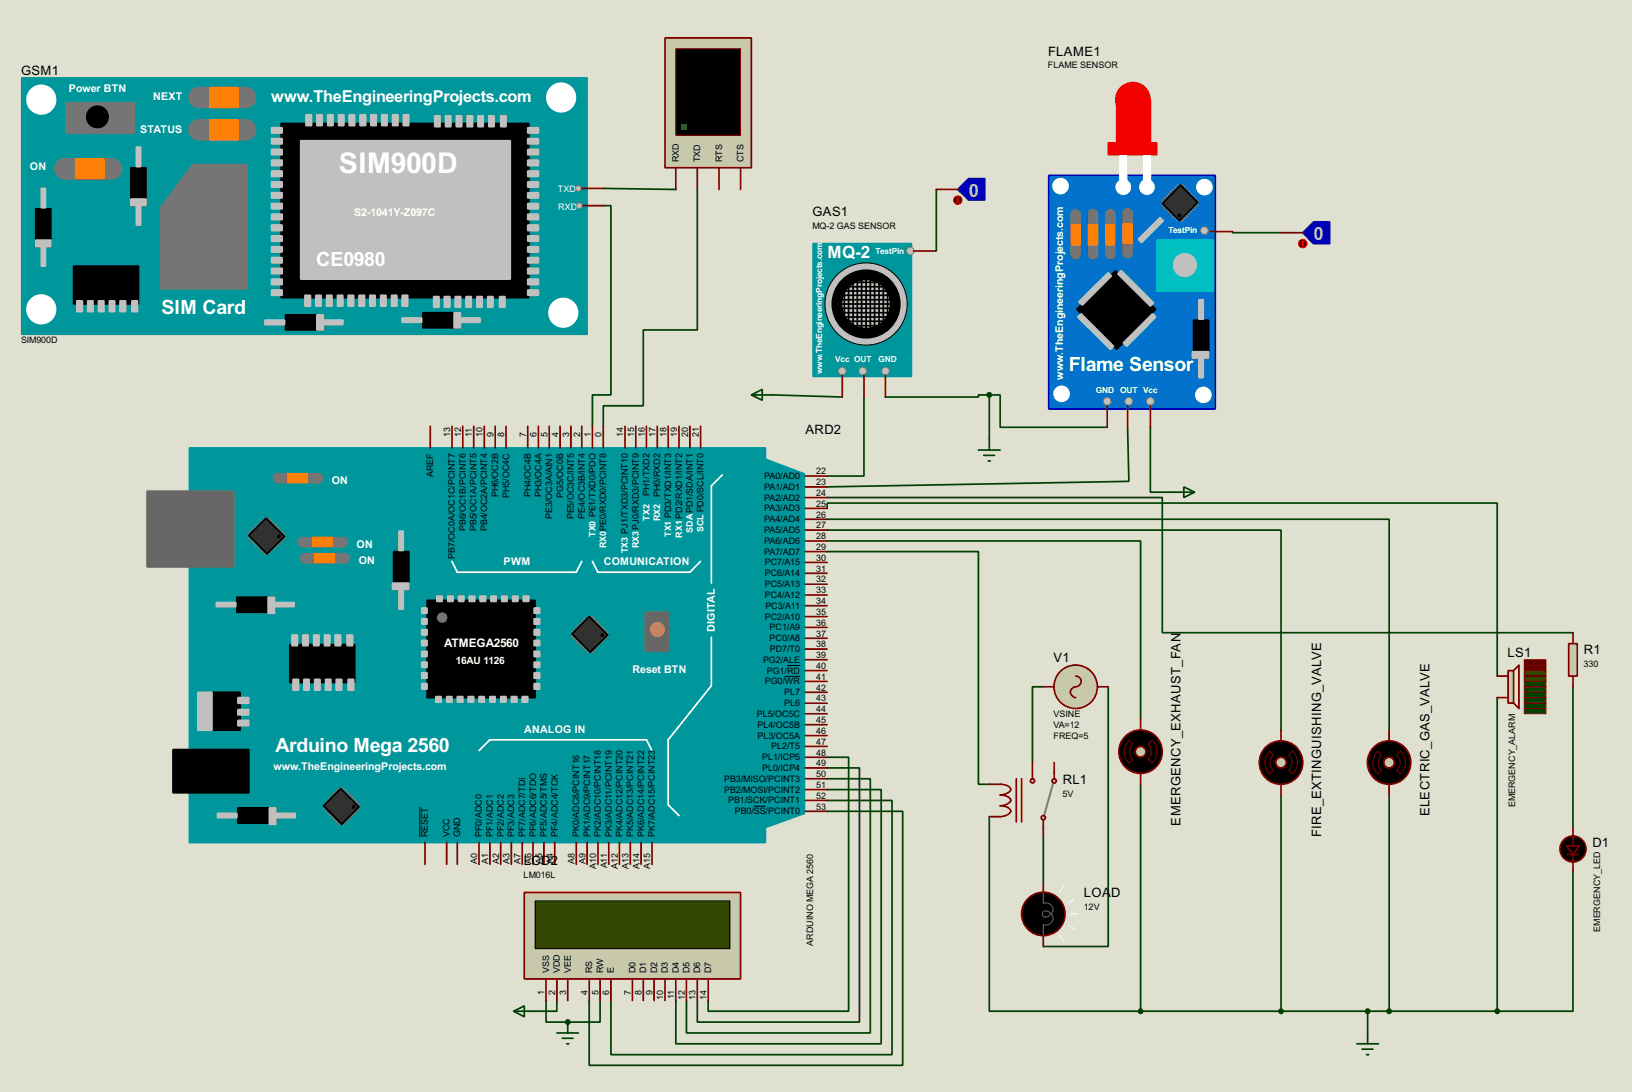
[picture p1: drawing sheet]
<svg xmlns="http://www.w3.org/2000/svg" width="383mm" height="256mm" viewBox="0 0 383 256" stroke-linecap="round" stroke-linejoin="round" font-family="sans-serif">
<path d="M0 0h383.5v256.5h-383.5z" fill="#e0e0d0"/>
<g fill="none" stroke="#004000" stroke-width=".4">
<path d="M141.8 44.3l17 .2M142 48.3h1.6v44.5h-4.4v7.3M163.9 44.5v33h-12.7v17.8h-9.4v4.8M220 44.5v14.5h-.2M289.6 54.4v.3h11.4M181.7 92.8l16.2 .5M203 93.3v18.5h-8.6M232.5 92.8h2.5v7.6h25.2M232.5 92.8h-2.6v.5h-21.8M232.5 92.8v10.4M194.4 116.9h78.7v31.7h96.5M194.4 119.4v-1.2h157.4v40.6"/>
<path d="M265 100.4l.3 12.7-70.9 1.3M270.3 100.4v15.2h5.3M194.4 127.1h73.6v41.9M194.4 124.5h106.6v47M194.4 122h132v49.5M194.4 129.6h35.5v54.6h2.6M194.4 177.9h5v59.6h-33v-2.5M245.2 161.3h-2.6v17.8M260.4 161.3v61h-15.2M351.8 163.9v73.6M369.6 161.3v33.1M194.4 180.4h7.6v59.7h-38.1v-5.1"/>
<path d="M194.4 182.9h10.1v59.7h-43.2v-7.6M194.4 185.5h12.7v59.7h-48.3v-10.2M194.4 188h15.2v59.7h-66v-12.7M194.4 190.6h17.7v59.6h-73.6v-15.2M232.5 191.8v45.7h35.5M245.2 196.9v10.2M268 184.2v53.3M301 186.7v50.8M326.4 186.7v50.8M369.6 204.5v33h-17.8M128.3 235v5.1h12.7v-5.1M130.9 235v2.5h-5.1"/>
<path d="M268 237.5h83.8M321.4 237.5v5.1"/>
</g>
<circle cx="133.4" cy="240.1" r=".2" fill="#004000"/>
<path d="M5.1 18.3h132.9v60.2h-132.9z" fill="#00979c" stroke="#00979c" stroke-width=".4"/>
<path d="M30.8 39.4h3.5v8.9h-3.5zM66.1 29h58.2v40.9h-58.2zM8.4 49.1h3.6v8.9h-3.6zM17.3 62.5h15.3v8.9h-15.3zM67.1 74h8.9v3.5h-8.9zM99.4 73.5h8.9v3.5h-8.9z" fill="#000" stroke="#000" stroke-width=".4"/>
<g fill="#c0c0c0" stroke="#c0c0c0" stroke-width=".4">
<path d="M70.7 33.1h49.2v32.5h-49.2z"/>
<path d="M71.9 27h1.3v2.5h-1.3z"/>
<path d="M74.5 27h1.2v2.5h-1.2z"/>
<path d="M77 27h1.3v2.5h-1.3z"/>
<path d="M79.6 27h1.2v2.5h-1.2z"/>
<path d="M82.1 27h1.3v2.5h-1.3z"/>
<path d="M84.6 27h1.3v2.5h-1.3z"/>
<path d="M87.2 27h1.2v2.5h-1.2z"/>
<path d="M89.7 27h1.3v2.5h-1.3z"/>
<path d="M92.3 27h1.2v2.5h-1.2z"/>
<path d="M94.8 27h1.3v2.5h-1.3z"/>
<path d="M102.2 27.2h1.2v2.6h-1.2z"/>
<path d="M104.7 27.2h1.3v2.6h-1.3z"/>
<path d="M107.2 27.2h1.3v2.6h-1.3z"/>
<path d="M109.8 27.2h1.3v2.6h-1.3z"/>
<path d="M112.3 27.2h1.3v2.6h-1.3z"/>
<path d="M114.9 27.2h1.2v2.6h-1.2z"/>
<path d="M117.7 27.2h1.2v2.6h-1.2z"/>
<path d="M71.7 69.4h1.3v2.5h-1.3z"/>
<path d="M74.2 69.4h1.3v2.5h-1.3z"/>
<path d="M76.8 69.4h1.2v2.5h-1.2z"/>
<path d="M79.3 69.4h1.3v2.5h-1.3z"/>
<path d="M81.8 69.4h1.3v2.5h-1.3z"/>
<path d="M84.4 69.4h1.3v2.5h-1.3z"/>
<path d="M86.9 69.4h1.3v2.5h-1.3z"/>
<path d="M89.5 69.4h1.2v2.5h-1.2z"/>
<path d="M92 69.4h1.3v2.5h-1.3z"/>
<path d="M94.5 69.4h1.3v2.5h-1.3z"/>
<path d="M101.9 69.7h1.3v2.5h-1.3z"/>
<path d="M104.4 69.7h1.3v2.5h-1.3z"/>
<path d="M107 69.7h1.3v2.5h-1.3z"/>
<path d="M109.5 69.7h1.3v2.5h-1.3z"/>
<path d="M112.1 69.7h1.2v2.5h-1.2z"/>
<path d="M114.6 69.7h1.3v2.5h-1.3z"/>
<path d="M117.4 69.7h1.3v2.5h-1.3z"/>
<path d="M124 68.1h2.5v1.3h-2.5z"/>
<path d="M124 65.6h2.5v1.3h-2.5z"/>
<path d="M124 63h2.5v1.3h-2.5z"/>
<path d="M124 60.5h2.5v1.3h-2.5z"/>
<path d="M124 58h2.5v1.2h-2.5z"/>
<path d="M124 55.4h2.5v1.3h-2.5z"/>
<path d="M124 52.9h2.5v1.3h-2.5z"/>
<path d="M124 50.3h2.5v1.3h-2.5z"/>
<path d="M124 47.8h2.5v1.3h-2.5z"/>
<path d="M124 45.3h2.5v1.2h-2.5z"/>
<path d="M124 42.7h2.5v1.3h-2.5z"/>
<path d="M124 40.2h2.5v1.3h-2.5z"/>
<path d="M124 37.6h2.5v1.3h-2.5z"/>
<path d="M124 35.1h2.5v1.3h-2.5z"/>
<path d="M124 32.6h2.5v1.2h-2.5z"/>
<path d="M124 30h2.5v1.3h-2.5z"/>
<path d="M63.8 68.1h2.5v1.3h-2.5z"/>
<path d="M63.8 65.6h2.5v1.3h-2.5z"/>
<path d="M63.8 63h2.5v1.3h-2.5z"/>
<path d="M63.8 60.5h2.5v1.3h-2.5z"/>
<path d="M63.8 58h2.5v1.2h-2.5z"/>
<path d="M63.8 55.4h2.5v1.3h-2.5z"/>
<path d="M63.8 52.9h2.5v1.3h-2.5z"/>
<path d="M63.8 50.3h2.5v1.3h-2.5z"/>
<path d="M63.8 47.8h2.5v1.3h-2.5z"/>
<path d="M63.8 45.3h2.5v1.2h-2.5z"/>
<path d="M63.8 42.7h2.5v1.3h-2.5z"/>
<path d="M63.8 40.2h2.5v1.3h-2.5z"/>
<path d="M63.8 37.6h2.5v1.3h-2.5z"/>
<path d="M63.8 35.1h2.5v1.3h-2.5z"/>
<path d="M63.8 32.6h2.5v1.2h-2.5z"/>
<path d="M63.8 30h2.5v1.3h-2.5z"/>
<path d="M18.1 70.7h1.3v2.5h-1.3z"/>
<path d="M20.6 70.7h1.3v2.5h-1.3z"/>
<path d="M23.2 70.7h1.2v2.5h-1.2z"/>
<path d="M25.7 70.7h1.3v2.5h-1.3z"/>
<path d="M28.2 70.7h1.3v2.5h-1.3z"/>
<path d="M31 70.7h1.3v2.5h-1.3z"/>
<path d="M106.7 73.5h1.6v3.5h-1.6z"/>
<path d="M94.5 74.7h4.6v1h-4.6z"/>
<path d="M108.3 74.7h4.5v1h-4.5z"/>
<path d="M8.4 56.4h3.6v1.6h-3.6z"/>
<path d="M9.7 44.3h1v4.5h-1z"/>
<path d="M9.7 58h1v4.5h-1z"/>
<path d="M30.8 46.8h3.5v1.5h-3.5z"/>
<path d="M32.1 34.6h1v4.6h-1z"/>
<path d="M32.1 48.3h1v4.6h-1z"/>
<path d="M74.5 74h1.5v3.5h-1.5z"/>
<path d="M62.3 75.2h4.6v1.1h-4.6z"/>
<path d="M76 75.2h4.6v1.1h-4.6z"/>
</g>
<path d="M15.5 24.2h16.1v7.1h-16.1z" fill="#757575" stroke="#757575" stroke-width=".4"/>
<circle cx="22.9" cy="27.5" r="2.5" fill="#000" stroke="#000" stroke-width=".4"/>
<path d="M15.3 39.7h10.9M46.8 22.9h10.9M46.8 30.5h10.9" fill="none" stroke="#757575" stroke-width="5.1"/>
<g fill="#ff8000" stroke="#ff8000" stroke-width=".4">
<path d="M17.8 37.4h6.6v4.6h-6.6z"/>
<path d="M49.3 20.6h6.6v4.6h-6.6z"/>
<path d="M49.3 28.2h6.6v4.6h-6.6z"/>
</g>
<g fill="#fff" stroke="#fff" stroke-width=".4">
<circle cx="9.7" cy="72.7" r="3.4"/>
<circle cx="131.8" cy="22.9" r="3.4"/>
<circle cx="132.3" cy="73.5" r="3.4"/>
<circle cx="9.7" cy="23.4" r="3.4"/>
</g>
<path d="M83.4 21.4h1.2v1.3h-1.2z" fill="#00979c"/>
<g fill="#c0c0c0" stroke="#808080" stroke-width=".25">
<circle cx="135.9" cy="44.3" r=".65"/>
<circle cx="136.1" cy="48.3" r=".65"/>
</g>
<path d="M45.3 38.7h12.7v29.2h-20.4v-18.8z" fill-rule="evenodd" fill="#757575" stroke="#757575" stroke-width=".4"/>
<path d="M136.7 44.3h5.1M137 48.3h5" fill="none" stroke="#800000" stroke-width=".4"/>
<path d="M156.3 8.9h20.3v30.5h-20.3z" fill="#c8c8aa" stroke="#800000" stroke-width=".4"/>
<path d="M158.8 11.5h15.2v20.3h-15.2z" fill="#000" stroke="#800000" stroke-width=".25"/>
<path d="M160.1 29.3h1.2v1.2h-1.2z" fill="#0f0"/>
<path d="M158.8 39.4v5.1M163.9 39.4v5.1M169 39.4v5.1M174 39.4v5.1" fill="none" stroke="#800000" stroke-width=".4"/>
<path d="M262.4 23.7h7.9v9.9h1.5v2.8h-11.4v-2.8h2z" fill-rule="evenodd" fill="#f00" stroke="#f00" stroke-width=".4"/>
<path d="M246.4 41.2h39.2v54.9h-39.2z" fill-rule="evenodd" fill="#0272cc" stroke="#0000c0" stroke-width=".4"/>
<circle cx="266.2" cy="23.4" r="4" fill="#f00" stroke="#f00" stroke-width=".4"/>
<path d="M271.8 56.4h13.2v12h-13.2z" fill="#00c0c0" stroke="#00c0c0" stroke-width=".4"/>
<g fill="#c0c0c0" stroke="#c0c0c0" stroke-width=".4">
<path d="M253.5 70.9l6.9-6.8 .8 .7-6.9 6.9z" fill-rule="evenodd"/>
<path d="M264 80.6l6.8-6.9 .8 .8-6.9 6.8z" fill-rule="evenodd"/>
<path d="M262.7 64.3l.8-.7 7.6 7.6-.8 .7z" fill-rule="evenodd"/>
<path d="M253.3 74.5l.8-.8 7.6 7.6-.8 .8z" fill-rule="evenodd"/>
<path d="M272.6 51.1l.8 .8-5.1 5.1-.8-.8z" fill-rule="evenodd"/>
<circle cx="278.4" cy="62.3" r="2.65"/>
</g>
<path d="M253 72.7l9.2-9.1 9.4 9.1-9.2 9.4z" fill-rule="evenodd" fill="#000" stroke="#000" stroke-width=".4"/>
<path d="M252.8 50.3v9.4M256.8 50.3v9.4M260.9 50.3v9.4M265 50.1v9.4" fill="none" stroke="#757575" stroke-width="2.6"/>
<g fill="#ff8000" stroke="#ff8000" stroke-width=".4">
<path d="M251.8 52.9h2v4.6h-2z"/>
<path d="M255.8 52.9h2.1v4.6h-2.1z"/>
<path d="M259.9 52.9h2v4.6h-2z"/>
<path d="M264 52.6h2v4.6h-2z"/>
</g>
<path d="M280.5 75.2h3.5v8.9h-3.5z" fill="#000" stroke="#000" stroke-width=".4"/>
<g fill="#c0c0c0" stroke="#c0c0c0" stroke-width=".4">
<path d="M280.2 82.6h3.8v1.5h-3.8z"/>
<path d="M281.7 70.4h1.1v4.6h-1.1z"/>
<path d="M281.7 84.1h1.1v4.6h-1.1z"/>
</g>
<g fill="none" stroke="#808080" stroke-width=".45">
<path d="M273.1 47l.5 .6M273.6 46.5l.5 .5M273.6 47.8l-.5 .5M274.1 46l.5 .5M274.1 48.3l-.5 .5M274.6 45.5l.5 .5M274.6 48.8l-.5 .5M275.1 45l.5 .5M275.1 49.3l-.5 .5M275.6 44.5l.6 .5M275.6 49.8l-.5 .5M276.2 44l.5 .5"/>
<path d="M276.2 50.3l-.6 .6M276.7 43.5l.5 .5M276.7 50.9l-.5 .5M277.2 51.4l-.5 .5M277.4 51.4l.5 .5M277.9 50.9l.5 .5M277.9 43.5l-.5 .5M278.4 50.3l.5 .6M278.4 44l-.5 .5M278.9 49.8l.6 .5M278.9 44.5l-.5 .5M279.5 49.3l.5 .5"/>
<path d="M279.5 45l-.6 .5M280 48.8l.5 .5M280 45.5l-.5 .5M280.5 48.3l.5 .5M280.5 46l-.5 .5M281 47.8l.5 .5M281 46.5l-.5 .5M281.5 47l-.5 .6"/>
</g>
<path d="M277.4 43.5l4.1 4.1-4.3 4.3-4.1-4.1z" fill-rule="evenodd" fill="#2c2c2c" stroke="#000" stroke-width=".4"/>
<circle cx="277.1" cy="50.6" r=".3" fill="#000" stroke="#000" stroke-width=".23"/>
<g fill="#fff" stroke="#fff" stroke-width=".4">
<circle cx="263.9" cy="44" r="1.65"/>
<circle cx="269.5" cy="44" r="1.65"/>
<circle cx="283" cy="44" r="1.75"/>
</g>
<g fill="#fff" stroke="#fff" stroke-width=".4">
<path d="M263.2 36.6h1.5v6.6h-1.5z"/>
<path d="M268.8 36.6h1.5v6.6h-1.5z"/>
</g>
<g fill="#c0c0c0" stroke="#808080" stroke-width=".25">
<circle cx="270.3" cy="94.3" r=".9"/>
<circle cx="265.2" cy="94.3" r=".9"/>
<circle cx="260.1" cy="94.3" r=".9"/>
<circle cx="283" cy="54.2" r=".9"/>
</g>
<g fill="#fff" stroke="#fff" stroke-width=".4">
<circle cx="249.2" cy="43.7" r="1.75"/>
<circle cx="282.7" cy="92.8" r="1.75"/>
<circle cx="249.4" cy="92.5" r="1.75"/>
</g>
<path d="M284.5 54.4h5.1M260.2 95.3v5.1M265 95.3v5.1M270.3 95.3v5.1" fill="none" stroke="#800000" stroke-width=".4"/>
<path d="M275.6 115.6h5.1M278.2 114.4l2.5 1.2-2.5 1.3z" fill="none" stroke="#004000" stroke-width=".4"/>
<path d="M306.1 54.7l2.6-2.6h3.8v5.1h-3.8z" fill-rule="evenodd" fill="#0000c0" stroke="#000080" stroke-width=".4"/>
<path d="M301 54.7h5.1" fill="none" stroke="#800000" stroke-width=".4"/>
<circle cx="306.1" cy="57.2" r="1" fill="#400000" stroke="#f00" stroke-width=".23"/>
<path d="M305.9 57.5l.2 .2M306.1 56.7v1M306.1 56.7l.3 .3M306.1 56.7l-.2 .3M306.4 57.5l-.3 .2" fill="none" stroke="#f00" stroke-width=".23"/>
<path d="M191.1 57.2h23.1v31.2h-23.1z" fill="#00979c" stroke="#00979c" stroke-width=".4"/>
<circle cx="203.5" cy="71.4" r="9.7" fill="#c0c0c0" stroke="#000" stroke-width=".23"/>
<circle cx="203.5" cy="71.4" r="6.9" fill="#c0c0c0" stroke="#000" stroke-width="2.6"/>
<g fill="none" stroke="#000" stroke-width=".4">
<path d="M196.9 69.4h12.2M197.4 71.4h12.7M197.4 70.4h12.5M197.4 72.4h12.5M197.7 68.4h11.4M197.7 67.4h10.4M197.7 73.5h11.7M198.2 74.5h11.4M198.4 68.1v5.9M198.7 75.5h9.6M199.2 66.3h8.1M199.4 66.6v9.4"/>
<path d="M199.4 76.5h7.7M200.5 66.1v10.7M201.5 65.3v12M202.5 65.3v12.2M203.5 65.3v12.2M204.5 65.3v12.2M205.5 65.6v11.7M206.6 66.1v10.7M207.6 67.4v8.6M208.6 67.9v7.1"/>
</g>
<g fill="#c0c0c0" stroke="#808080" stroke-width=".25">
<circle cx="197.9" cy="87.2" r=".9"/>
<circle cx="202.7" cy="87.2" r=".9"/>
<circle cx="208" cy="87.2" r=".9"/>
<circle cx="213.9" cy="59" r=".9"/>
</g>
<path d="M214.7 59h5.1M197.9 88.2v5.1M203 88.2v5.1M208.1 88.2v5.1" fill="none" stroke="#800000" stroke-width=".4"/>
<path d="M176.6 92.8l2.5-1.3v2.5zM176.6 92.8h5.1" fill="none" stroke="#004000" stroke-width=".4"/>
<path d="M225.1 44.5l2.5-2.5h3.8v5h-3.8z" fill-rule="evenodd" fill="#0000c0" stroke="#000080" stroke-width=".4"/>
<path d="M220 44.5h5.1" fill="none" stroke="#800000" stroke-width=".4"/>
<circle cx="225" cy="47" r="1" fill="#400000" stroke="#f00" stroke-width=".23"/>
<path d="M224.8 47.3l.3 .3M225.1 46.5v1.1M225.1 46.5l.3 .3M225.1 46.5l-.3 .3M225.4 47.3l-.3 .3" fill="none" stroke="#f00" stroke-width=".23"/>
<path d="M318.8 245.2h5.1M320.1 246.4h2.5M321.1 247.7h.5M321.4 242.6v2.6" fill="none" stroke="#004000" stroke-width=".4"/>
<path d="M368.6 151.2h2v7.6h-2z" fill="#c8c8aa" stroke="#800000" stroke-width=".4"/>
<path d="M369.6 148.6v2.6M369.6 158.8v2.5M369.6 194.4v4.3M368.4 200.7h2.5M369.6 200.7v3.8" fill="none" stroke="#800000" stroke-width=".4"/>
<g fill="#000" stroke="#800000" stroke-width=".4">
<path d="M368.1 198.7h3l-1.5 2z"/>
<circle cx="369.6" cy="199.4" r="3.1"/>
</g>
<path d="M44.5 105.2h135.4v92.7h-135.4z" fill="#00979c" stroke="#00979c" stroke-width=".4"/>
<g fill="#686767" stroke="#686767" stroke-width=".4">
<path d="M34.6 115.4h20.3v17.8h-20.3z"/>
<path d="M151.7 143.8h5.3v9.2h-5.3z"/>
</g>
<path d="M92.5 129.6h3.6v8.9h-3.6zM55.7 140.3h8.9v3.5h-8.9zM68.1 151.4h15.3v8.9h-15.3zM100.4 141h25.4v22.9h-25.4zM40.7 176.1h17.8v10.1h-17.8zM50.1 162.6h6.3v8.9h-6.3zM55.9 189.8h8.9v3.5h-8.9z" fill="#000" stroke="#000" stroke-width=".4"/>
<path d="M169.7 111.6l-2.5 2.5v22.9M106.2 131.9l1.3 2.5h27.9l1.3-2.5M139.2 131.9l1.3 2.5h21.6l2.5-2.5M167.2 149.7v11.4l-10.2 12.7v15.2l2.6 2.6M112.6 176.3l2.5-2.5h36.8l1.3 2.5" fill="none" stroke="#fff" stroke-width=".4"/>
<path d="M179.6 107.8l9.4 3.5v79.8l-9.1 3.3z" fill-rule="evenodd" fill="#00979c" stroke="#00979c" stroke-width=".4"/>
<g fill="#c0c0c0" stroke="#c0c0c0" stroke-width=".4">
<path d="M102.4 163.6h1.3v1.3h-1.3z"/>
<path d="M105 163.6h1.2v1.3h-1.2z"/>
<path d="M107.5 163.6h1.3v1.3h-1.3z"/>
<path d="M110 163.6h1.3v1.3h-1.3z"/>
<path d="M112.6 163.6h1.2v1.3h-1.2z"/>
<path d="M115.1 163.6h1.3v1.3h-1.3z"/>
<path d="M117.7 163.6h1.2v1.3h-1.2z"/>
<path d="M120.2 163.6h1.3v1.3h-1.3z"/>
<path d="M122.7 163.6h1.3v1.3h-1.3z"/>
<path d="M63.3 189.8h1.5v3.8h-1.5z"/>
<path d="M51.1 191.1h4.6v1h-4.6z"/>
<path d="M64.8 191.1h4.6v1h-4.6z"/>
<path d="M102.7 140h1.2v1.3h-1.2z"/>
<path d="M105.2 140h1.3v1.3h-1.3z"/>
<path d="M107.8 140h1.2v1.3h-1.2z"/>
<path d="M110.3 140h1.3v1.3h-1.3z"/>
<path d="M112.8 140h1.3v1.3h-1.3z"/>
<path d="M115.4 140h1.2v1.3h-1.2z"/>
<path d="M117.9 140h1.3v1.3h-1.3z"/>
<path d="M120.5 140h1.2v1.3h-1.2z"/>
<path d="M123 140h1.3v1.3h-1.3z"/>
<path d="M99.1 142.8h1.3v1.3h-1.3z"/>
<path d="M99.1 145.3h1.3v1.3h-1.3z"/>
<path d="M99.1 147.9h1.3v1.3h-1.3z"/>
<path d="M99.1 150.4h1.3v1.3h-1.3z"/>
<path d="M99.1 153h1.3v1.2h-1.3z"/>
<path d="M99.1 155.5h1.3v1.3h-1.3z"/>
<path d="M99.1 158h1.3v1.3h-1.3z"/>
<path d="M99.1 160.6h1.3v1.3h-1.3z"/>
<path d="M125.5 142.8h1.3v1.3h-1.3z"/>
<path d="M125.5 145.3h1.3v1.3h-1.3z"/>
<path d="M125.5 147.9h1.3v1.3h-1.3z"/>
<path d="M125.5 150.4h1.3v1.3h-1.3z"/>
<path d="M125.5 153h1.3v1.2h-1.3z"/>
<path d="M125.5 155.5h1.3v1.3h-1.3z"/>
<path d="M125.5 158h1.3v1.3h-1.3z"/>
<path d="M125.5 160.6h1.3v1.3h-1.3z"/>
<path d="M68.9 159.6h1.3v2.5h-1.3z"/>
<path d="M71.4 159.6h1.3v2.5h-1.3z"/>
<path d="M74 159.6h1.2v2.5h-1.2z"/>
<path d="M76.5 159.6h1.3v2.5h-1.3z"/>
<path d="M79 159.6h1.3v2.5h-1.3z"/>
<path d="M81.8 159.6h1.3v2.5h-1.3z"/>
<path d="M68.6 149.2h1.3v2.5h-1.3z"/>
<path d="M71.2 149.2h1.2v2.5h-1.2z"/>
<path d="M73.7 149.2h1.3v2.5h-1.3z"/>
<path d="M76.3 149.2h1.2v2.5h-1.2z"/>
<path d="M78.8 149.2h1.3v2.5h-1.3z"/>
<path d="M81.6 149.2h1.3v2.5h-1.3z"/>
<path d="M55.9 169.2h2.6v1.3h-2.6z"/>
<path d="M55.9 166.7h2.6v1.2h-2.6z"/>
<path d="M55.9 163.9h2.6v1.3h-2.6z"/>
<path d="M46.5 162.6h3.3v8.9h-3.3z"/>
<path d="M63 140.3h1.6v3.8h-1.6z"/>
<path d="M50.9 141.5h4.5v1h-4.5z"/>
<path d="M64.6 141.5h4.5v1h-4.5z"/>
<path d="M92.3 137h3.8v1.5h-3.8z"/>
<path d="M93.8 124.8h1v4.5h-1z"/>
<path d="M93.8 138.5h1v4.6h-1z"/>
</g>
<circle cx="154.4" cy="147.9" r="1.55" fill="#ff8080" stroke="#ff8080" stroke-width=".4"/>
<path d="M65.3 112.3h9.4M71.2 127.3h9.4M71.7 131.1h9.4" fill="none" stroke="#757575" stroke-width="2.6"/>
<g fill="#ff8000" stroke="#ff8000" stroke-width=".4">
<path d="M67.6 111.3h4.6v2h-4.6z"/>
<path d="M73.5 126.3h4.5v2h-4.5z"/>
<path d="M74 130.1h4.5v2h-4.5z"/>
</g>
<g fill="none" stroke="#808080" stroke-width=".45">
<path d="M76 188.8l.5 .5M76.5 189.5l-.5 .5M76.5 188.3l.5 .5M77 190l-.5 .6M77 187.8l.5 .5M77.5 190.6l-.5 .5M77.5 187.3l.5 .5M78 191.1l-.5 .5M78 186.7l.5 .6M78.5 191.6l-.5 .5M78.5 186.2l.5 .5M79 192.1l-.5 .5"/>
<path d="M79 185.7l.6 .5M79.6 192.6l-.6 .5M79.6 185.2l.5 .5M80.1 193.1l-.5 .5M80.3 193.1l.5 .5M80.8 185.2l-.5 .5M80.8 192.6l.5 .5M81.3 185.7l-.5 .5M81.3 192.1l.5 .5M81.8 186.2l-.5 .5M81.8 191.6l.6 .5M82.4 186.7l-.6 .6"/>
<path d="M82.4 191.1l.5 .5M82.9 187.3l-.5 .5M82.9 190.6l.5 .5M83.4 187.8l-.5 .5M83.4 190l.5 .6M83.9 188.3l-.5 .5M83.9 189.5l.5 .5M84.4 188.8l-.5 .5"/>
</g>
<path d="M76 189.3l4.1-4.1 4.3 4.3-4.1 4.1z" fill-rule="evenodd" fill="#2c2c2c" stroke="#000" stroke-width=".4"/>
<circle cx="83.1" cy="189.5" r=".3" fill="#000" stroke="#000" stroke-width=".23"/>
<g fill="none" stroke="#808080" stroke-width=".45">
<path d="M134.4 148.4l.5 .5M134.9 149.2l-.5 .5M134.9 147.9l.5 .5M135.4 149.7l-.5 .5M135.4 147.4l.5 .5M135.9 150.2l-.5 .5M135.9 146.9l.6 .5M136.5 150.7l-.6 .5M136.5 146.4l.5 .5M137 151.2l-.5 .5M137 145.9l.5 .5M137.5 151.7l-.5 .5"/>
<path d="M137.5 145.3l.5 .6M138 152.2l-.5 .5M138 144.8l.5 .5M138.5 152.7l-.5 .5M138.7 152.7l.5 .5M139.2 144.8l-.5 .5M139.2 152.2l.6 .5M139.8 145.3l-.6 .6M139.8 151.7l.5 .5M140.3 145.9l-.5 .5M140.3 151.2l.5 .5M140.8 146.4l-.5 .5"/>
<path d="M140.8 150.7l.5 .5M141.3 146.9l-.5 .5M141.3 150.2l.5 .5M141.8 147.4l-.5 .5M141.8 149.7l.5 .5M142.3 147.9l-.5 .5M142.3 149.2l.5 .5M142.8 148.4l-.5 .5"/>
</g>
<path d="M138.5 144.8l4.3 4.4-4.1 4-4.3-4.3z" fill-rule="evenodd" fill="#2c2c2c" stroke="#000" stroke-width=".4"/>
<circle cx="141.5" cy="149.2" r=".3" fill="#000" stroke="#000" stroke-width=".23"/>
<g fill="none" stroke="#808080" stroke-width=".45">
<path d="M58.5 125.3l.5 .5M59 126l-.5 .5M59 124.8l.5 .5M59.5 126.5l-.5 .6M59.5 124.3l.5 .5M60 127.1l-.5 .5M60 123.8l.5 .5M60.5 127.6l-.5 .5M60.5 123.2l.5 .6M61 128.1l-.5 .5M61 122.7l.5 .5M61.5 128.6l-.5 .5"/>
<path d="M61.5 122.2l.5 .5M62 129.1l-.5 .5M62 121.7l.5 .5M62.5 129.6l-.5 .5M62.8 129.6l.5 .5M63.3 121.7l-.5 .5M63.3 129.1l.5 .5M63.8 122.2l-.5 .5M63.8 128.6l.5 .5M64.3 122.7l-.5 .5M64.3 128.1l.5 .5M64.8 123.2l-.5 .6"/>
<path d="M64.8 127.6l.5 .5M65.3 123.8l-.5 .5M65.3 127.1l.5 .5M65.8 124.3l-.5 .5M65.8 126.5l.5 .6M66.3 124.8l-.5 .5M66.3 126l.6 .5M66.9 125.3l-.6 .5"/>
</g>
<path d="M58.5 125.8l4-4.1 4.4 4.3-4.1 4.1z" fill-rule="evenodd" fill="#2c2c2c" stroke="#000" stroke-width=".4"/>
<circle cx="65.5" cy="126" r=".3" fill="#000" stroke="#000" stroke-width=".23"/>
<circle cx="103.9" cy="145.1" r="1.1" fill="#757575" stroke="#757575" stroke-width=".23"/>
<g fill="none" stroke="#800000" stroke-width=".4">
<path d="M101.1 100.1v5.1M106.2 100.1v5.1M108.8 100.1v5.1M111.3 100.1v5.1M113.8 100.1v5.1M116.4 100.1v5.1M118.9 100.1v5.1M124 100.1v5.1M126.5 100.1v5.1M129.1 100.1v5.1M131.6 100.1v5.1M134.2 100.1v5.1"/>
<path d="M136.7 100.1v5.1M139.2 100.1v5.1M141.8 100.1v5.1M146.9 100.1v5.1M149.4 100.1v5.1M151.9 100.1v5.1M154.5 100.1v5.1M157 100.1v5.1M159.6 100.1v5.1M162.1 100.1v5.1M164.6 100.1v5.1M189.3 111.8h5.1"/>
<path d="M189.3 114.4h5.1M189.3 116.9h5.1M189.3 119.4h5.1M189.3 122h5.1M189.3 124.5h5.1M189.3 127.1h5.1M189.3 129.6h5.1M189.3 134.7h5.1M189.3 137.2h5.1M189.3 139.8h5.1M189.3 132.1h5.1M189.3 142.3h5.1"/>
<path d="M189.3 144.8h5.1M189.3 147.4h5.1M189.3 149.9h5.1M189.3 152.5h5.1M189.3 155h5.1M189.3 157.5h5.1M189.3 160.1h5.1M189.3 162.6h5.1M189.3 165.2h5.1M189.3 167.7h5.1M189.3 170.2h5.1M189.3 172.8h5.1"/>
<path d="M189.3 175.3h5.1M189.3 177.9h5.1M99.9 197.9v5.1M105 197.9v5.1M107.5 197.9v5.1M112.6 197.9v5.1M115.1 197.9v5.1M117.7 197.9v5.1M120.2 197.9v5.1M122.7 197.9v5.1M125.3 197.9v5.1M127.8 197.9v5.1"/>
<path d="M130.4 197.9v5.1M135.4 197.9v5.1M138 197.9v5.1M140.5 197.9v5.1M143.1 197.9v5.1M145.6 197.9v5.1M148.1 197.9v5.1M150.7 197.9v5.1M153.2 197.9v5.1M189.3 180.4h5.1M189.3 182.9h5.1M189.3 185.5h5.1"/>
<path d="M189.3 188h5.1M189.3 190.6h5.1"/>
</g>
<path d="M184.4 158.9h3.6M184.9 156.3h3.1M98.7 189.6v7.1M177.1 189.4h2.8" fill="none" stroke="#000" stroke-width=".23"/>
<path d="M229.9 105.7h5.1M231.2 107h2.5M232.2 108.3h.5M232.5 103.2v2.5" fill="none" stroke="#004000" stroke-width=".4"/>
<g fill="#400000" stroke="#800000" stroke-width=".23">
<path d="M358.2 155h5.1v1.3h-5.1z"/>
<path d="M358.2 156.3h5.1v1.2h-5.1z"/>
</g>
<g fill="#404000" stroke="#800000" stroke-width=".23">
<path d="M358.2 157.5h5.1v1.3h-5.1z"/>
<path d="M358.2 158.8h5.1v1.3h-5.1z"/>
</g>
<g fill="#064000" stroke="#800000" stroke-width=".23">
<path d="M358.2 161.3h5.1v1.3h-5.1z"/>
<path d="M358.2 162.6h5.1v1.3h-5.1z"/>
<path d="M358.2 163.9h5.1v1.3h-5.1z"/>
<path d="M358.2 165.2h5.1v1.2h-5.1z"/>
<path d="M358.2 166.4h5.1v1.3h-5.1z"/>
<path d="M358.2 160.1h5.1v1.2h-5.1z"/>
</g>
<path d="M354.4 157.5h1.3v7.7h-1.3z" fill="#c8c8aa" stroke="#800000" stroke-width=".4"/>
<path d="M351.8 158.8h2.6M355.7 157.5l1.2-1.2v10.1l-1.2-1.2M351.8 163.9h2.6" fill="none" stroke="#800000" stroke-width=".4"/>
<circle cx="268" cy="176.6" r="5.1" fill="#000" stroke="#800000" stroke-width=".4"/>
<path d="M265.3 173.9l.9 .9a2.54 2.54 0 0 0 0 3.6l-.9 .9a3.8 3.8 0 0 1 0-5.4zM269.8 174.8l.9-.9a3.8 3.8 0 0 1 0 5.4l-.9-.9a2.54 2.54 0 0 0 0-3.6z" fill="none" stroke="#800000" stroke-width=".23"/>
<circle cx="268" cy="176.6" r="1.25" fill="#c8c8aa" stroke="#800000" stroke-width=".4"/>
<path d="M268 169v2.5M268 181.7v2.5" fill="none" stroke="#800000" stroke-width=".4"/>
<g fill="#004000" stroke="#004000" stroke-width=".4">
<circle cx="232.4" cy="92.8" r=".5"/>
<circle cx="351.8" cy="237.5" r=".5"/>
</g>
<circle cx="301" cy="179.1" r="5.1" fill="#000" stroke="#800000" stroke-width=".4"/>
<path d="M298.4 176.4l.8 .9a2.54 2.54 0 0 0 0 3.6l-.8 .9a3.7 3.7 0 0 1 0-5.4zM302.8 177.3l.9-.9a3.7 3.7 0 0 1 0 5.4l-.9-.9a2.45 2.45 0 0 0 0-3.6z" fill="none" stroke="#800000" stroke-width=".23"/>
<circle cx="301" cy="179.1" r="1.25" fill="#c8c8aa" stroke="#800000" stroke-width=".4"/>
<path d="M301 171.5v2.5M301 184.2v2.5" fill="none" stroke="#800000" stroke-width=".4"/>
<circle cx="301" cy="237.5" r=".5" fill="#004000" stroke="#004000" stroke-width=".4"/>
<circle cx="326.4" cy="179.1" r="5.1" fill="#000" stroke="#800000" stroke-width=".4"/>
<path d="M323.8 176.4l.8 .9a2.54 2.54 0 0 0 0 3.6l-.8 .9a3.7 3.7 0 0 1 0-5.4zM328.2 177.3l.9-.9a3.7 3.7 0 0 1 0 5.4l-.9-.9a2.45 2.45 0 0 0 0-3.6z" fill="none" stroke="#800000" stroke-width=".23"/>
<circle cx="326.4" cy="179.1" r="1.25" fill="#c8c8aa" stroke="#800000" stroke-width=".4"/>
<path d="M326.4 171.5v2.5M326.4 184.2v2.5" fill="none" stroke="#800000" stroke-width=".4"/>
<g fill="#004000" stroke="#004000" stroke-width=".4">
<circle cx="326.4" cy="237.5" r=".5"/>
<circle cx="321.3" cy="237.5" r=".5"/>
</g>
<path d="M247.5 184l-2.1 7.3" fill="none" stroke="#808080" stroke-width=".5"/>
<g fill="#c8c8aa" stroke="#800000" stroke-width=".4">
<circle cx="245.1" cy="192.1" r=".5"/>
<circle cx="247.7" cy="183.4" r=".5"/>
</g>
<path d="M247.7 181.7v1.2" fill="none" stroke="#800000" stroke-width=".4"/>
<circle cx="242.6" cy="183.4" r=".5" fill="#c8c8aa" stroke="#800000" stroke-width=".4"/>
<path d="M242.6 179.1v3.8M247.7 179.1v2.6M232.5 184.2a8.4 8.4 0 0 1 4.2 .3 .86 .86 0 0 1 .8 .9 .86 .86 0 0 1-.8 .9l-1.7 .4a2.29 2.29 0 0 1 2.5 1.3 2.65 2.65 0 0 1-2.5 1.3 2.24 2.24 0 0 1 2.5 1.3 2.65 2.65 0 0 1-2.5 1.2h-2.5M238.8 182.9v10.2M240.1 182.9v10.2M245.2 192.6v4.3M245.2 207.1v2.5M245.2 219.8v2.5" fill="none" stroke="#800000" stroke-width=".4"/>
<circle cx="268" cy="237.5" r=".5" fill="#004000" stroke="#004000" stroke-width=".4"/>
<circle cx="245.1" cy="214.7" r="5.1" fill="#000" stroke="#800000" stroke-width=".4"/>
<path d="M245.2 209.6v2.5a1.68 1.68 0 0 1 2.2 1.2 1.68 1.68 0 0 1-1.4 2 .8 .8 0 0 1-1.1-.9 .8 .8 0 0 1 1.4-.3 1.66 1.66 0 0 1 1 2.2 1.66 1.66 0 0 1-2.1 .9v2.6" fill="none" stroke="#606060" stroke-width=".25"/>
<path d="M249 219.8l1 1.5M250 208.1l-1 1.5M251 217.2l1.5 1M251.5 214.7h1.8M252.5 211.1l-1.5 1" fill="none" stroke="#feffff" stroke-width=".25"/>
<circle cx="252.7" cy="161.3" r="5.1" fill="#c8c8aa" stroke="#800000" stroke-width=".4"/>
<path d="M252.8 158.8a1.3 1.3 0 0 1 1.2 1.5 1.3 1.3 0 0 1-1.6 1.1 1.27 1.27 0 0 0-.9 1.3 1.27 1.27 0 0 0 1.3 1.2M245.2 161.3h2.5M257.9 161.3h2.5" fill="none" stroke="#800000" stroke-width=".4"/>
<path d="M120.7 237.5l2.5-1.2v2.5zM120.7 237.5h5.1M130.9 242.6h5M132.1 243.9h2.6M133.2 245.2h.5M133.4 240.1v2.5" fill="none" stroke="#004000" stroke-width=".4"/>
<path d="M123.2 209.6h50.8v20.3h-50.8z" fill="#c8c8aa" stroke="#800000" stroke-width=".4"/>
<path d="M125.8 211.6h45.7v11.2h-45.7z" fill="#324600" stroke="#000" stroke-width=".25"/>
<g fill="none" stroke="#800000" stroke-width=".4">
<path d="M128.3 229.9v5.1M130.9 229.9v5.1M133.4 229.9v5.1M138.5 229.9v5.1M141 229.9v5.1M143.6 229.9v5.1M148.6 229.9v5.1M151.2 229.9v5.1M153.7 229.9v5.1M156.3 229.9v5.1M158.8 229.9v5.1M161.3 229.9v5.1"/>
<path d="M163.9 229.9v5.1M166.4 229.9v5.1"/>
</g>
<circle cx="133.4" cy="240.1" r=".5" fill="#004000" stroke="#004000" stroke-width=".4"/>
<text font-size="7.5" fill="#fff" x="79.6" y="40.7">SIM900D</text>
<g font-size="5.2" fill="#fff">
<text x="74.3" y="62.6">CE0980</text>
<text x="37.9" y="73.7">SIM Card</text>
<text x="251.1" y="87.2">Flame Sensor</text>
<text x="64.7" y="176.6">Arduino Mega 2560</text>
</g>
<g font-size="4.8" fill="#c0c0c0">
<text x="230" y="43.2" transform="rotate(-180 230 43.2)">0</text>
<text x="311" y="53.3" transform="rotate(-180 311 53.3)">0</text>
</g>
<text font-size="4.5" fill="#fff" x="194.5" y="60.5">MQ-2</text>
<text font-size="4.3" fill="#fff" x="63.8" y="23.9">www.TheEngineeringProjects.com</text>
<g font-size="3.4">
<text x="5" y="17.5">GSM1</text>
<text x="246.3" y="13.1">FLAME1</text>
<text x="190.9" y="50.7">GAS1</text>
<text x="189.3" y="101.9">ARD2</text>
<text x="247.6" y="155.5">V1</text>
<text x="354.2" y="154.4">LS1</text>
<text x="372.2" y="153.7">R1</text>
<text x="249.7" y="184.2">RL1</text>
<text x="335.8" y="191.7" transform="rotate(-90 335.8 191.7)">ELECTRIC_GAS_VALVE</text>
<text x="277.4" y="193.9" transform="rotate(-90 277.4 193.9)">EMERGENCY_EXHAUST_FAN</text>
<text x="310.4" y="196.6" transform="rotate(-90 310.4 196.6)">FIRE_EXTINGUISHING_VALVE</text>
<text x="123.1" y="203.3">LCD2</text>
<text x="374.2" y="198.9">D1</text>
<text x="254.7" y="210.7">LOA</text>
<text x="261.1" y="210.7">D</text>
</g>
<text font-size="3.1" fill="#fff" x="104.3" y="152.1">ATMEGA2560</text>
<g font-size="2.8" fill="#fff">
<text x="16.2" y="21.7">Power BTN</text>
<text x="36" y="23.5">NEXT</text>
<text x="32.9" y="31.4">STATUS</text>
<text x="7" y="40">ON</text>
<text x="83.2" y="50.7">S2-1041Y-Z097C</text>
<text x="249.8" y="89.2" transform="rotate(-90 249.8 89.2)">www.TheEngineeringProjects.com</text>
<text x="77.9" y="113.7">ON</text>
<text x="83.8" y="128.7">ON</text>
<text x="84.3" y="132.5">ON</text>
<text x="118.3" y="132.7">PWM</text>
<text x="141.9" y="132.7">COMUNICATION</text>
<text x="168" y="148.4" transform="rotate(-90 168 148.4)">DIGITAL</text>
<text x="148.6" y="158.1">Reset BTN</text>
<text x="123.2" y="172.1">ANALOG IN</text>
<text x="64.3" y="181">www.TheEngineeringProjects.com</text>
</g>
<text font-size="2.7" fill="#fff" x="107.1" y="156">16AU 1126</text>
<g font-size="2.4">
<text x="246.2" y="16">FLAME SENSOR</text>
<text x="159.5" y="38.1" transform="rotate(-90 159.5 38.1)">RXD</text>
<text x="164.6" y="38.1" transform="rotate(-90 164.6 38.1)">TXD</text>
<text x="169.7" y="38.1" transform="rotate(-90 169.7 38.1)">RTS</text>
<text x="174.7" y="38.1" transform="rotate(-90 174.7 38.1)">CTS</text>
<text x="190.9" y="53.7">MQ-2 GAS SENSOR</text>
<text x="4.9" y="80.6">SIM900D</text>
<text x="105.8" y="102.7" transform="rotate(-90 105.8 102.7)">13</text>
<text x="108.3" y="102.7" transform="rotate(-90 108.3 102.7)">12</text>
<text x="110.9" y="102.7" transform="rotate(-90 110.9 102.7)">11</text>
<text x="113.4" y="102.7" transform="rotate(-90 113.4 102.7)">10</text>
<text x="116" y="102.7" transform="rotate(-90 116 102.7)">9</text>
<text x="118.5" y="102.7" transform="rotate(-90 118.5 102.7)">8</text>
<text x="123.6" y="102.7" transform="rotate(-90 123.6 102.7)">7</text>
<text x="126.1" y="102.7" transform="rotate(-90 126.1 102.7)">6</text>
<text x="128.7" y="102.7" transform="rotate(-90 128.7 102.7)">5</text>
<text x="131.2" y="102.7" transform="rotate(-90 131.2 102.7)">4</text>
<text x="133.7" y="102.7" transform="rotate(-90 133.7 102.7)">3</text>
<text x="136.3" y="102.7" transform="rotate(-90 136.3 102.7)">2</text>
<text x="138.8" y="102.7" transform="rotate(-90 138.8 102.7)">1</text>
<text x="141.4" y="102.7" transform="rotate(-90 141.4 102.7)">0</text>
<text x="146.4" y="102.7" transform="rotate(-90 146.4 102.7)">14</text>
<text x="149" y="102.7" transform="rotate(-90 149 102.7)">15</text>
<text x="151.5" y="102.7" transform="rotate(-90 151.5 102.7)">16</text>
<text x="154.1" y="102.7" transform="rotate(-90 154.1 102.7)">17</text>
<text x="156.6" y="102.6" transform="rotate(-90 156.6 102.6)">18</text>
<text x="159.1" y="102.7" transform="rotate(-90 159.1 102.7)">19</text>
<text x="161.7" y="102.7" transform="rotate(-90 161.7 102.7)">20</text>
<text x="164.2" y="102.7" transform="rotate(-90 164.2 102.7)">21</text>
<text x="101.8" y="112.1" transform="rotate(-90 101.8 112.1)">AREF</text>
<text x="179.6" y="112.5">PA0/AD0</text>
<text x="191.8" y="111.4">22</text>
<text x="191.8" y="114">23</text>
<text x="117.1" y="116.8" transform="rotate(-90 117.1 116.8)">PH6/OC2B</text>
<text x="119.6" y="117" transform="rotate(-90 119.6 117)">PH5/OC4C</text>
<text x="124.7" y="116.8" transform="rotate(-90 124.7 116.8)">PH4/OC4B</text>
<text x="127.2" y="116.8" transform="rotate(-90 127.2 116.8)">PH3/OC4A</text>
<text x="132.3" y="116.9" transform="rotate(-90 132.3 116.9)">PG5/OC0B</text>
<text x="152.6" y="116.5" transform="rotate(-90 152.6 116.5)">PH1/TXD2</text>
<text x="155.2" y="116.7" transform="rotate(-90 155.2 116.7)">PH0/RXD2</text>
<text x="179.6" y="115.1">PA1/AD1</text>
<text x="179.6" y="117.6">PA2/AD2</text>
<text x="191.8" y="116.5">24</text>
<text x="191.8" y="119">25</text>
<text x="109.5" y="124.8" transform="rotate(-90 109.5 124.8)">PB6/OC1B/PCINT6</text>
<text x="112" y="124.8" transform="rotate(-90 112 124.8)">PB5/OC1A/PCINT5</text>
<text x="114.5" y="124.8" transform="rotate(-90 114.5 124.8)">PB4/OC2A/PCINT4</text>
<text x="129.8" y="121.9" transform="rotate(-90 129.8 121.9)">PE3/OC3A/AIN1</text>
<text x="134.9" y="122" transform="rotate(-90 134.9 122)">PE5/OC3C/INT5</text>
<text x="137.4" y="121.8" transform="rotate(-90 137.4 121.8)">PE4/OC3B/INT4</text>
<text x="179.6" y="120.1">PA3/AD3</text>
<text x="179.6" y="122.7">PA4/AD4</text>
<text x="179.6" y="125.2">PA5/AD5</text>
<text x="191.8" y="121.6">26</text>
<text x="191.8" y="124.1">27</text>
<text x="106.9" y="131.2" transform="rotate(-90 106.9 131.2)">PB7/OC0A/OC1C/PCINT7</text>
<text x="179.6" y="127.8">PA6/AD6</text>
<text x="179.6" y="130.3">PA7/AD7</text>
<text x="191.8" y="126.7">28</text>
<text x="191.8" y="129.2">29</text>
<text x="191.8" y="131.7">30</text>
<text x="179.7" y="135.4">PC6/A14</text>
<text x="179.7" y="137.9">PC5/A13</text>
<text x="179.7" y="132.8">PC7/A15</text>
<text x="191.8" y="134.3">31</text>
<text x="191.8" y="136.8">32</text>
<text x="179.7" y="140.5">PC4/A12</text>
<text x="179.8" y="143">PC3/A11</text>
<text x="191.8" y="139.4">33</text>
<text x="191.8" y="141.9">34</text>
<text x="179.7" y="145.5">PC2/A10</text>
<text x="180.8" y="148.1">PC1/A9</text>
<text x="191.8" y="144.4">35</text>
<text x="191.8" y="147">36</text>
<text x="191.8" y="149.5">37</text>
<text x="179.3" y="155.7">PG2/ALE</text>
<text x="180.8" y="150.6">PC0/A8</text>
<text x="180.9" y="153.2">PD7/T0</text>
<text x="191.8" y="152.1">38</text>
<text x="191.8" y="154.6">39</text>
<text x="179.7" y="160.8">PG0/WR</text>
<text x="180.2" y="158.2">PG1/RD</text>
<text x="191.8" y="157.1">40</text>
<text x="191.8" y="159.7">41</text>
<text x="372.1" y="156.7">330</text>
<text x="184.3" y="163.3">PL7</text>
<text x="184.3" y="165.9">PL6</text>
<text x="191.8" y="162.2">42</text>
<text x="191.8" y="164.8">43</text>
<text x="191.8" y="167.3">44</text>
<text x="177.8" y="168.4">PL</text>
<text x="178" y="170.9">PL</text>
<text x="178" y="173.5">PL</text>
<text x="180.4" y="168.4">5/OC5C</text>
<text x="180.6" y="170.9">4/OC5B</text>
<text x="180.6" y="173.5">3/OC5A</text>
<text x="191.8" y="169.8">45</text>
<text x="191.8" y="172.4">46</text>
<text x="247.5" y="168.5">VSINE</text>
<text x="247.5" y="171.1">VA=12</text>
<text x="247.5" y="173.6">FREQ=5</text>
<text x="179.1" y="178.6">P</text>
<text x="180.5" y="178.6">L1/ICP5</text>
<text x="181.2" y="176">PL2/T5</text>
<text x="191.8" y="174.9">47</text>
<text x="191.8" y="177.5">48</text>
<text x="191.8" y="180">49</text>
<text x="170.1" y="183.6">PB3/MISO</text>
<text x="179.1" y="181.1">P</text>
<text x="179.9" y="183.6">/</text>
<text x="180.5" y="181.1">L0/ICP4</text>
<text x="180.5" y="183.6">PCINT3</text>
<text x="191.8" y="182.5">50</text>
<text x="191.8" y="185.1">51</text>
<text x="170.1" y="186.2">PB2/MOSI</text>
<text x="171.1" y="188.7">PB1/SCK</text>
<text x="172.6" y="191.3">PB0/SS</text>
<text x="179.9" y="186.2">/</text>
<text x="179.9" y="188.7">/</text>
<text x="179.9" y="191.3">/</text>
<text x="180.5" y="186.2">PCINT2</text>
<text x="180.5" y="188.7">PCINT1</text>
<text x="180.5" y="191.3">PCINT0</text>
<text x="191.8" y="187.6">52</text>
<text x="191.8" y="190.1">53</text>
<text x="249.7" y="187.2">5V</text>
<text x="356.1" y="189.6" transform="rotate(-90 356.1 189.6)">EMERGENCY_ALARM</text>
<text x="100.6" y="196.6" transform="rotate(-90 100.6 196.6)">RESET</text>
<text x="105.7" y="196.6" transform="rotate(-90 105.7 196.6)">VCC</text>
<text x="108.2" y="196.6" transform="rotate(-90 108.2 196.6)">GND</text>
<text x="113.3" y="196.6" transform="rotate(-90 113.3 196.6)">PF0/ADC0</text>
<text x="115.8" y="196.6" transform="rotate(-90 115.8 196.6)">PF1/ADC1</text>
<text x="118.4" y="196.6" transform="rotate(-90 118.4 196.6)">PF2/ADC2</text>
<text x="120.9" y="196.6" transform="rotate(-90 120.9 196.6)">PF3/ADC3</text>
<text x="123.4" y="196.6" transform="rotate(-90 123.4 196.6)">PF7/ADC7/TDI</text>
<text x="126" y="196.6" transform="rotate(-90 126 196.6)">PF6/ADC6/TDO</text>
<text x="128.5" y="196.6" transform="rotate(-90 128.5 196.6)">PF5/ADC5/TMS</text>
<text x="131.1" y="196.6" transform="rotate(-90 131.1 196.6)">PF4/ADC4/TCK</text>
<text x="136.1" y="196.6" transform="rotate(-90 136.1 196.6)">PK0/ADC8/PCINT16</text>
<text x="138.7" y="196.6" transform="rotate(-90 138.7 196.6)">PK1/ADC9/PCINT17</text>
<text x="141.2" y="196.6" transform="rotate(-90 141.2 196.6)">PK2/ADC10/PCINT18</text>
<text x="143.8" y="196.6" transform="rotate(-90 143.8 196.6)">PK3/ADC11/PCINT19</text>
<text x="146.3" y="196.6" transform="rotate(-90 146.3 196.6)">PK4/ADC12/PCINT20</text>
<text x="148.8" y="196.6" transform="rotate(-90 148.8 196.6)">PK5/ADC13/PCINT21</text>
<text x="151.4" y="196.6" transform="rotate(-90 151.4 196.6)">PK6/ADC14/PCINT22</text>
<text x="153.9" y="196.6" transform="rotate(-90 153.9 196.6)">PK7/ADC15/PCINT23</text>
<text x="112.2" y="203" transform="rotate(-90 112.2 203)">A0</text>
<text x="114.7" y="203" transform="rotate(-90 114.7 203)">A1</text>
<text x="117.3" y="203" transform="rotate(-90 117.3 203)">A2</text>
<text x="119.8" y="203" transform="rotate(-90 119.8 203)">A3</text>
<text x="122.3" y="203" transform="rotate(-90 122.3 203)">A7</text>
<text x="124.9" y="203" transform="rotate(-90 124.9 203)">A6</text>
<text x="127.4" y="203" transform="rotate(-90 127.4 203)">A5</text>
<text x="130" y="203" transform="rotate(-90 130 203)">A4</text>
<text x="135" y="203" transform="rotate(-90 135 203)">A8</text>
<text x="137.6" y="203" transform="rotate(-90 137.6 203)">A9</text>
<text x="142.7" y="204" transform="rotate(-90 142.7 204)">A11</text>
<text x="123" y="206.2">LM016L</text>
<text x="140.1" y="204.1" transform="rotate(-90 140.1 204.1)">A10</text>
<text x="145.2" y="204.1" transform="rotate(-90 145.2 204.1)">A12</text>
<text x="147.7" y="204.1" transform="rotate(-90 147.7 204.1)">A13</text>
<text x="150.3" y="204.1" transform="rotate(-90 150.3 204.1)">A14</text>
<text x="152.8" y="204.1" transform="rotate(-90 152.8 204.1)">A15</text>
<text x="254.7" y="213.7">12V</text>
<text x="376" y="218.8" transform="rotate(-90 376 218.8)">EMERGENCY_LED</text>
<text x="191.1" y="222.2" transform="rotate(-90 191.1 222.2)">ARDUINO MEGA 2560</text>
<text x="127.9" y="233.6" transform="rotate(-90 127.9 233.6)">1</text>
<text x="129" y="228.6" transform="rotate(-90 129 228.6)">VSS</text>
<text x="130.5" y="233.6" transform="rotate(-90 130.5 233.6)">2</text>
<text x="131.6" y="228.6" transform="rotate(-90 131.6 228.6)">VDD</text>
<text x="133" y="233.6" transform="rotate(-90 133 233.6)">3</text>
<text x="134.1" y="228.6" transform="rotate(-90 134.1 228.6)">VEE</text>
<text x="138.1" y="233.6" transform="rotate(-90 138.1 233.6)">4</text>
<text x="139.2" y="228.6" transform="rotate(-90 139.2 228.6)">RS</text>
<text x="140.6" y="233.6" transform="rotate(-90 140.6 233.6)">5</text>
<text x="141.7" y="228.6" transform="rotate(-90 141.7 228.6)">RW</text>
<text x="143.2" y="233.6" transform="rotate(-90 143.2 233.6)">6</text>
<text x="144.3" y="228.6" transform="rotate(-90 144.3 228.6)">E</text>
<text x="148.2" y="233.6" transform="rotate(-90 148.2 233.6)">7</text>
<text x="149.3" y="228.6" transform="rotate(-90 149.3 228.6)">D0</text>
<text x="150.8" y="233.6" transform="rotate(-90 150.8 233.6)">8</text>
<text x="151.9" y="228.6" transform="rotate(-90 151.9 228.6)">D1</text>
<text x="153.3" y="233.6" transform="rotate(-90 153.3 233.6)">9</text>
<text x="154.4" y="228.6" transform="rotate(-90 154.4 228.6)">D2</text>
<text x="157" y="228.6" transform="rotate(-90 157 228.6)">D3</text>
<text x="159.5" y="228.6" transform="rotate(-90 159.5 228.6)">D4</text>
<text x="162" y="228.6" transform="rotate(-90 162 228.6)">D5</text>
<text x="164.6" y="228.6" transform="rotate(-90 164.6 228.6)">D6</text>
<text x="167.1" y="228.6" transform="rotate(-90 167.1 228.6)">D7</text>
<text x="155.9" y="234.8" transform="rotate(-90 155.9 234.8)">10</text>
<text x="158.4" y="234.6" transform="rotate(-90 158.4 234.6)">11</text>
<text x="160.9" y="234.8" transform="rotate(-90 160.9 234.8)">12</text>
<text x="163.5" y="234.8" transform="rotate(-90 163.5 234.8)">13</text>
<text x="166" y="234.7" transform="rotate(-90 166 234.7)">14</text>
</g>
<g font-size="2.4" fill="#fff">
<text x="131" y="45.2">TXD</text>
<text x="131.2" y="49.3">RXD</text>
<text x="152.6" y="122.4" transform="rotate(-90 152.6 122.4)">TX2</text>
<text x="155.2" y="122.5" transform="rotate(-90 155.2 122.5)">RX2</text>
<text x="162.8" y="125.1" transform="rotate(-90 162.8 125.1)">SDAPD1/SDA/INT1</text>
<text x="165.3" y="125" transform="rotate(-90 165.3 125)">SCL PD0/SCL/INT0</text>
<text x="139.9" y="126.2" transform="rotate(-90 139.9 126.2)">TX0 PE1/TXD0/PDO</text>
<text x="142.5" y="128.8" transform="rotate(-90 142.5 128.8)">RX0PE0/RXD0/PCINT8</text>
<text x="147.6" y="130" transform="rotate(-90 147.6 130)">TX3 PJ1/TXD3/PCINT10</text>
<text x="150.1" y="128.8" transform="rotate(-90 150.1 128.8)">RX3PJ0/RXD3/PCINT9</text>
<text x="157.7" y="126.2" transform="rotate(-90 157.7 126.2)">TX1 PD3/TXD1/INT3</text>
<text x="160.3" y="126.3" transform="rotate(-90 160.3 126.3)">RX1PD2/RXD1/INT2</text>
</g>
<g font-size="2.2" fill="#fff">
<text x="205.7" y="59.6">TestPin</text>
<text x="274.6" y="54.8">TestPin</text>
<text x="193.2" y="83.5" transform="rotate(-90 193.2 83.5)">.TheEngineeringProjects.com</text>
<text x="193.2" y="87.8" transform="rotate(-90 193.2 87.8)">w</text>
<text x="196.2" y="85">Vcc OUT</text>
<text x="206.4" y="85">GND</text>
<text x="257.5" y="92.4">GND OUT Vcc</text>
</g>
</svg>
